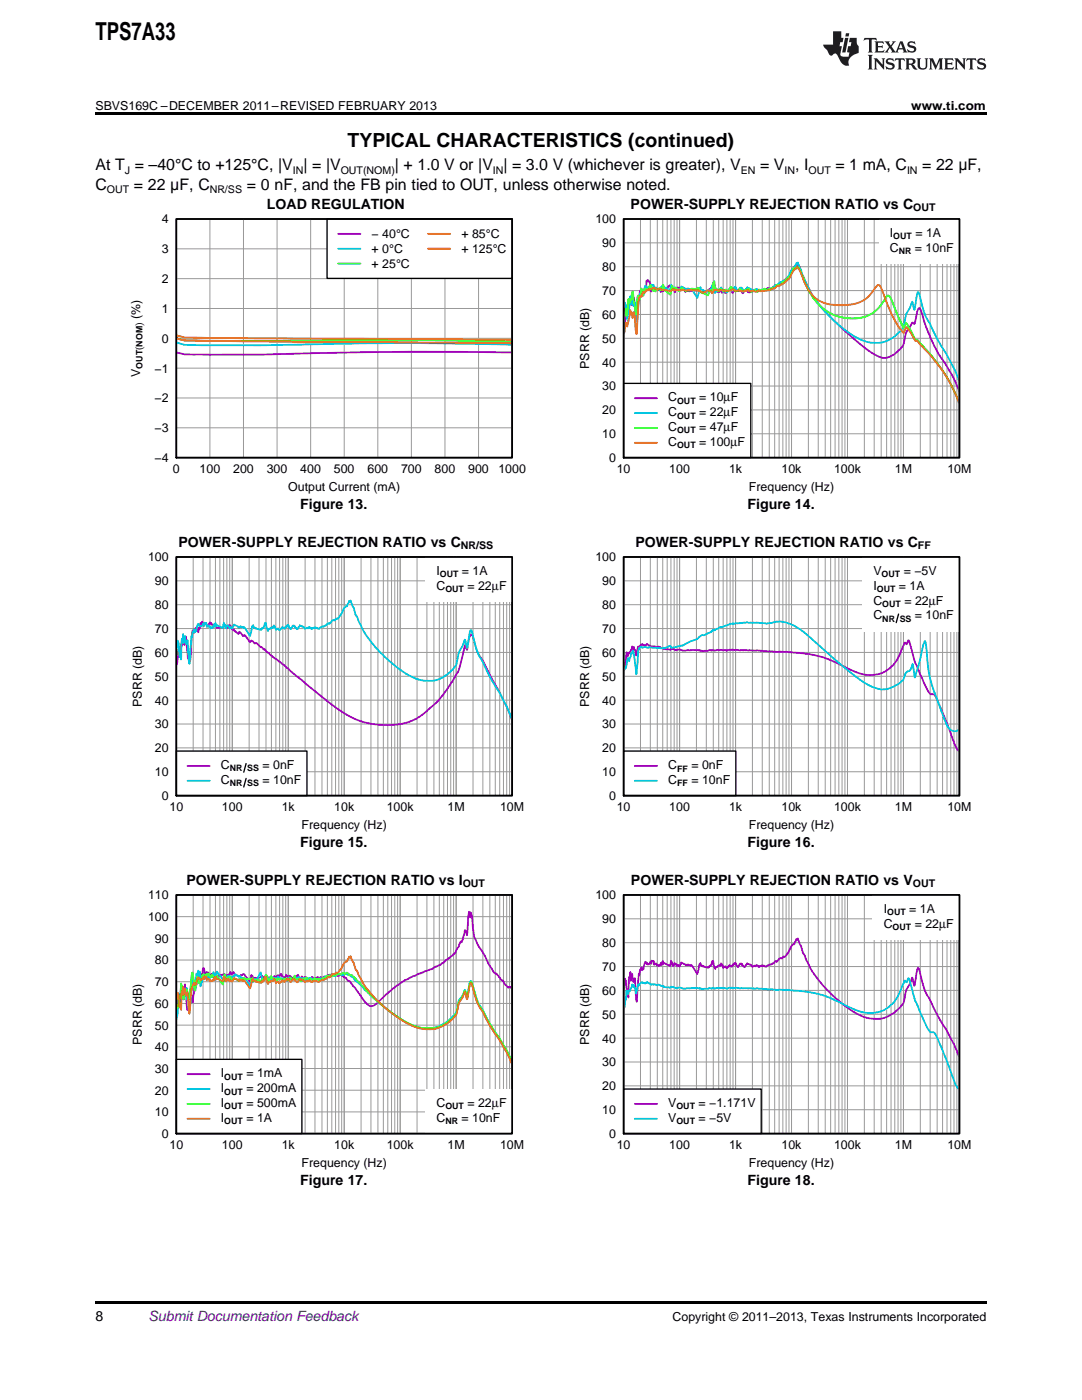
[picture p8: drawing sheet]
<svg xmlns="http://www.w3.org/2000/svg" width="216mm" height="279mm" viewBox="0 0 216 279" stroke-linecap="round" stroke-linejoin="round" font-family="sans-serif">
<path d="M19 259.7h177.8v.5h-177.8z" fill="#000"/>
<g fill="#fff">
<path d="M66.9 238.3h.3v.7h-.3z"/>
<path d="M156.1 238.3h.4v.7h-.4z"/>
</g>
<path d="M35.2 178.6h67v47.6h-67z" fill="none" stroke="#000" stroke-width=".26"/>
<g fill="none" stroke="#999" stroke-width=".2">
<path d="M35.2 178.6h67v47.6h-67zM38.5 178.6v47.6M40.5 178.6v47.6M41.9 178.6v47.6M43 178.6v47.6M43.9 178.6v47.6M44.6 178.6v47.6M45.3 178.6v47.6M45.8 178.6v47.6M46.4 178.6v47.6M49.7 178.6v47.6M51.7 178.6v47.6"/>
<path d="M53.1 178.6v47.6M54.2 178.6v47.6M55 178.6v47.6M55.8 178.6v47.6M56.4 178.6v47.6M57 178.6v47.6M57.5 178.6v47.6M60.9 178.6v47.6M62.8 178.6v47.6M64.2 178.6v47.6M65.3 178.6v47.6M66.2 178.6v47.6"/>
<path d="M67 178.6v47.6M67.6 178.6v47.6M68.2 178.6v47.6M68.7 178.6v47.6M72 178.6v47.6M74 178.6v47.6M75.4 178.6v47.6M76.5 178.6v47.6M77.4 178.6v47.6M78.1 178.6v47.6M78.8 178.6v47.6M79.3 178.6v47.6"/>
<path d="M79.9 178.6v47.6M83.2 178.6v47.6M85.2 178.6v47.6M86.6 178.6v47.6M87.7 178.6v47.6M88.5 178.6v47.6M89.3 178.6v47.6M89.9 178.6v47.6M90.5 178.6v47.6M91 178.6v47.6M94.4 178.6v47.6M96.4 178.6v47.6"/>
<path d="M97.7 178.6v47.6M98.8 178.6v47.6M99.7 178.6v47.6M100.5 178.6v47.6M101.1 178.6v47.6M101.7 178.6v47.6M35.2 195.9h67M35.2 191.6h67M35.2 187.3h67M35.2 182.9h67M35.2 217.6h67M35.2 213.2h67"/>
<path d="M35.2 208.9h67M35.2 204.6h67M35.2 200.3h67M35.2 221.9h67"/>
</g>
<path d="M102.2 196.6l-.2 .5-.4-.2-.2 .2-.6-.5-.4-.9-.1 .1-.4-.4a2.4 2.4 0 0 0-1.4-1.3l-3.5-6.3a4.5 4.5 0 0 1-.6-2.5l-.2-2.6-.2-.1-.1-.5-.1 1-.2-1.1-.4 4.6-.1-.5-.3-.5-.5 2-.2 .5-.2-.2-.6 1.3a3.1 3.1 0 0 1-1.4 1.7l-2 1.7-7.1 3-2.4 1.7-3.1 2.8a1.41 1.41 0 0 1-2.4-.1l-3-4.1-.4-.1-.4-.6-.5-.2-.4-.3a.44 .44 0 0 0-.7 0l-.6-.1-.2 .1a.45 .45 0 0 0-.3-.3 .45 .45 0 0 0-.5 .2l-.1-.1-.2 .2-.2-.1-.4 .4-.4-.1-.3 .4-.3-.3-.2 .2-.4-.2-.6 .5-.5-.6-.1 .3-.3 .1a.63 .63 0 0 1-.8-.2l-.2-.1-.2 .2-.2-.1-.3-.2-.4 .5-.4-.9-.6 .8-.4-.1-.1 .1-.5-.6-.3 .4-.4-.6-.3 .7-.6-.5-.1-.3-.4 .5-.1-.3-.1 .2-.1-.1a.42 .42 0 0 1-.7 .1l-.4 .6-.5-.4-.3 .4-.1-.4-.5 .4-.1-.3-.1 .5-.2-.6-.3-.3-.2 .3-.9 .3-.2-.2-.4 .4-.1-.8-.2 .1-.1-.2-.2 1.3-1.2-1.5h-.2l-.2 .3h-.2l-.1-.1-.3 .2-.7-.2-.1 .1-.3-.7-.4 .5-.2-.5-.4 .8-.2-.2v.2l-.1-.2-.5 .8v-1l-.2 .3-.2-.2-1.1 .4-.1-.4-.4 .8-.3-.7-.3-.3-.3 .5-.1-.1-.3-.6-.2 .2v-.3l-.1 .5-.1-.3-.1 .2-.3-1.1-.1 .3-.1-.4-.2 1.6-.1-.4-.1 .2-.2-.3-.2 .3-.1-.1-.5 2.1v-.4l-.1 .9-.2-.7-.3 3.6-.2-1.3-.2 1.3-.1-.3-.1 2-.1-.8-.3 .7-.2-.2-.4-5-.2 3-.2-.1-.2-1.8-.4 3.1h-.2l-.1 .3-.1-.4-.3 2.6" fill="none" stroke="#9400d3" stroke-width=".35"/>
<path d="M35.2 203.5l.3-1.5 .1-2.5v-.2h.1l.1-1 .3 2 .4-2.6 .1 1.4 .1-.8 .1 .7 .3-.5 .1-1.3 .1 2.2 .3 .6v1.1l.4-1.2 .4-4.4 .1-.2 .3 2.1 .4-3.1 .3 1.8 .1-2.4 .1 1 .1-.8 .2 3 .2-1.1 .1 .3v-1l.3-.4 .5 .6 .5-.3 .1 .2 .1-.3v.3l.4-.4 .3 .2 .1-1 .2 .6 .1-.2 .1 1.2 .3-1.7 1.2 1.7 .2-.3 .1 .4 .1-.2 .1 .1h.2l.2-.8 .1 .1 .1-.1 .2 .1h.2l.2 .4 .6-.7 .1 .1 .1-.3 .7 .5 .1-.1 .6 .4 .1-.1 .4 .2 1 1.4 .2-1.2 .3 .5 .4-.6 .2 .3 .1-.1 .9-1.5 .4 1.9 .1-.3 .2-.1 .2-.9 .2 .4 .2 .9 .2-.6 .1-.2 .2-.1 .3 .3 .2-.2 .4 .3 .1-.4 .4 .3 .3-.5 .3 .5 .4-.2 .1 .2 .2-.1 .4 .3 .3-.3v.2l.1-.2 .1 .2h.1l.1-.4 .1 .1 .1-.1 .2 .1 .1 .3 .9-.5 .2 .3 .1-.1h.2l.1-.2 .6 .3a.55 .55 0 0 1 .8 .3l.5-.2a.56 .56 0 0 1 .9 0l.1-.1 .4 .5 .4-.4 .2 .1 .1-.2 .2 .1 .2-.2 .1 .2 .4-.2a.49 .49 0 0 1 .4-.3 .49 .49 0 0 1 .5 .2l.4-.4v.1l.2-.2 .2 .1 .2-.1a.43 .43 0 0 0 .4 .2 .43 .43 0 0 0 .4-.3l.7-.1 .1 .1h.7a.41 .41 0 0 1 .7 0l.9 .4 .4 .6 1.4 1.2 .6 .8 4.1 3.6 3.1 2.3 2.1 1.1 2.1 .7 2.4-.1 1.9-.7 1.7-1.3a3.8 3.8 0 0 0 1.3-2.8l.1-.5 .7-1 .6-1.3 .4 1.5 .1-.1 .4-2.8 .2-.3 .3 .3 .2 1a12.6 12.6 0 0 0 2.2 5l1.3 2.6 1.9 2.9 2.4 4.3" fill="none" stroke="#00bfff" stroke-width=".35"/>
<path d="M35.2 201l.1-.2 .2 .3 .1-.7 .1 .3 .4-4.4 .5 3.1 .5-1.9 .1 .5 .1-.4 .3 2 .8-5.5 .4 3.3 .2 .3 .3-2.9 .4 1.4 .3-.3 .4-1.5 .4 .9 .2-.9 .2 .4 .1-.4 .1 .4 .2-.6 .4 .8 .1-.4h.3l.6 .8 .3-.7 1.1 1.8 .3-1.8 .2-.2 .3 1h.2l.3-.5 .3 .1 .2 .3h.8l.6 .3 .1-.3h.2l.1-.1 .3 .2 .4-.3 .2 .3 1-.2 .1 .1 .1-.1v.7l.2-.8 .4 .5 .1-.2 .2 .2 .1-.2 .9 .2 .1 .2 .2-.5 .1 .5 .3-.8 .3 .1 .1-.6 .3 .4 .2 1.1 .5-1.3 .2 .4 .1-.1 .1 .2 .1-.1 .2 .4 .1-.2 .2 .2 .1-.3 .1 .2 .2-.2 .1 .1 .4-.1v.2l.2-.1 .3 .5 .2-.5 .2-.2 .2 .5h.4l.3-.6 .2 .3 .4 .1 .4-.8 .3 .6 .4 .1 .3 .2v-.1l.3 .4 .4-.6h.2l.1 .2 .4-.4 .2 .5h.3a.37 .37 0 0 1 .5-.2 .37 .37 0 0 1 .3 .4l.4-.6 .1 .3 .3-.2 .2 .2 .1-.1 .1 .2 .3-.2v.2l1-.7 .6-.2 .5 .1h.3l.2-.2 .3 .1 .4-.4a1.21 1.21 0 0 0 1.3-.1l.3 .1 .4-.2 .5 .5a.47 .47 0 0 1 .7 .3l2.1 2 1.5 1.9 2.7 2.3 3.2 2.3 2.6 1.3 2 .5 2.4-.1 2.1-1 1.6-1.4a2.25 2.25 0 0 0 .6-1.7 5.5 5.5 0 0 1 1.1-2.4l.4-.9 .4 1.5 .7-3.3 .3 .3 .4 1.6a13.9 13.9 0 0 0 2.2 4.7l1.1 2.1 3 4.8 1.3 2.4" fill="none" stroke="#0f0" stroke-width=".35"/>
<path d="M35.2 201l.3-2.9 .1 .4 .2 2.4 .1 .2h.2v.4l.1-3.3 .1-.4 .2 .1v-1l.1 1.6 .3-1.2 .3 1.5v-.6l.1 .2 .1-.4 .4 4.3 .4-5.1 .1 .3 .2-1.1 .2 .1v-.4l.2 .5 .2-.3v.1l.4-1.3h.2v.3l.1-.2 .1 .3a.62 .62 0 0 0 .7-.5l.1 .4 .1-.6 .1 .2 .3-.1 .1 .7 .1-.2h.3l.1 .4 .1-.2 .4 .2 .1-.3 .2 .2 .1-.5 .1 .4 .2-.7 .1 .6 .2-.2 1.1 .5 .3-.9 .1 .5v-.3l.3 .8 .3-.6 .3 .2 .1 .3 .2-.2 .3 .3 .4-.7 .8 .4 .1 .1 .1-.1 .1 .1 .2-.2 .5 .3 .2-.2 1.2 1.7 .4-1.6 .2-.4 .3 .5 .1-.1 .1 .2 .1-.1 .9 .3 .1-.1 .1 .1 .1-.3h.3l.3-.9h.2l.4 1.5v-.3l.3-.1 .2-.2h.5l.1-.5 .3 .3 .2 .6 .1-.3h.3l.2 .3h.1l.5-.6 .1 .3 .1-.1 .3 .2 .3-.5 .1 .1 .1-.3 .2 .1v-.1l.2 .5 .3 .2 .4-.6h.3v.2l.1-.1 .4 .5 .6-.7 .1 .1 .7 .2a.42 .42 0 0 0 .3 .3 .42 .42 0 0 0 .4-.1l.1 .1 .3-.2h.1l.3 .3 .6-.3 .5 .1a.52 .52 0 0 0 .8-.1l1.1-.4 .4-.4 .3 .2 .3-.4a.44 .44 0 0 1 .7-.3 .46 .46 0 0 1 .6-.3l.8-1 .5-1 .3-.2a1.1 1.1 0 0 0 .6-1l.2 .2 .2-.3 .7 1.6a2.7 2.7 0 0 0 .7 1.7l1.2 2.3 2.5 3.1 1.9 1.7 1.8 1.4 2 1.4 1.3 .7 2.2 .6h2.5l.9-.3 1.3-.6 1.7-1.4a2.16 2.16 0 0 0 .6-1.7l.2-.9 .8-1.4 .5-1.1 .4 1.5 .1-.1 .6-3.1 .3 .4 .3 1.3a13.5 13.5 0 0 0 2.2 4.8l1.2 2.3 1.7 2.5 1.4 2.4 1.2 2.4" fill="none" stroke="#ee7600" stroke-width=".35"/>
<path d="M35.2 211.4h25v14.8h-25z" fill="#fff"/>
<path d="M35.2 211.4h25v14.8h-25z" fill="none" stroke="#000" stroke-width=".26"/>
<path d="M37.4 214.4h4.5" fill="none" stroke="#9400d3" stroke-width=".35"/>
<path d="M37.4 217.3h4.5" fill="none" stroke="#00bfff" stroke-width=".35"/>
<path d="M37.4 220.3h4.5" fill="none" stroke="#0f0" stroke-width=".35"/>
<path d="M37.4 223.3h4.5" fill="none" stroke="#ee7600" stroke-width=".35"/>
<path d="M84.9 217.3h17.3v8.9h-17.3z" fill="#fff"/>
<path d="M35.2 178.6h67v47.6h-67z" fill="none" stroke="#000" stroke-width=".35"/>
<path d="M124.4 178.6h67v47.6h-67z" fill="none" stroke="#000" stroke-width=".26"/>
<g fill="none" stroke="#999" stroke-width=".2">
<path d="M124.4 178.6h67v47.6h-67zM127.8 178.6v47.6M129.8 178.6v47.6M131.2 178.6v47.6M132.2 178.6v47.6M133.1 178.6v47.6M133.9 178.6v47.6M134.5 178.6v47.6M135.1 178.6v47.6M135.6 178.6v47.6M139 178.6v47.6M140.9 178.6v47.6"/>
<path d="M142.3 178.6v47.6M143.4 178.6v47.6M144.3 178.6v47.6M145 178.6v47.6M145.7 178.6v47.6M146.3 178.6v47.6M146.8 178.6v47.6M150.1 178.6v47.6M152.1 178.6v47.6M153.5 178.6v47.6M154.6 178.6v47.6M155.5 178.6v47.6"/>
<path d="M156.2 178.6v47.6M156.9 178.6v47.6M157.4 178.6v47.6M157.9 178.6v47.6M161.3 178.6v47.6M163.3 178.6v47.6M164.7 178.6v47.6M165.7 178.6v47.6M166.6 178.6v47.6M167.4 178.6v47.6M168 178.6v47.6M168.6 178.6v47.6"/>
<path d="M169.1 178.6v47.6M172.5 178.6v47.6M174.4 178.6v47.6M175.8 178.6v47.6M176.9 178.6v47.6M177.8 178.6v47.6M178.5 178.6v47.6M179.2 178.6v47.6M179.8 178.6v47.6M180.3 178.6v47.6M183.6 178.6v47.6M185.6 178.6v47.6"/>
<path d="M187 178.6v47.6M188.1 178.6v47.6M189 178.6v47.6M189.7 178.6v47.6M190.4 178.6v47.6M190.9 178.6v47.6M124.4 197.7h67M124.4 192.9h67M124.4 188.1h67M124.4 183.4h67M124.4 216.7h67M124.4 211.9h67"/>
<path d="M124.4 207.2h67M124.4 202.4h67M124.4 221.5h67"/>
</g>
<path d="M124.4 198.4l.3-3.1 .2 .4 .2 2.6 .1 .3 .1-.1 .1 .6 .1-3.7 .1-.4 .1 .1 .1-1.1 .1 1.7 .2-1.3 .3 1.6 .1-.6 .1 .2 .1-.4 .4 4.7 .4-5.6 .1 .3 .1-1.1h.2l.1-.4 .2 .5 .1-.3 .1 .1 .3-1.4h.2l.1 .3 .1-.2 .1 .4a.62 .62 0 0 0 .6-.6l.2 .5v-.7l.1 .1h.3l.1 .8 .2-.3h.2l.2 .4 .1-.2 .4 .3 .1-.3 .1 .2 .1-.6 .2 .4 .2-.7v.6l.2-.2 1.2 .6 .2-1 .1 .5 .1-.3 .2 .8 .3-.6 .4 .3v.3l.3-.2 .1 .2 .2 .1 .3-.8 .9 .4v.2l.2-.2 .1 .2 .2-.3 .5 .4 .2-.2 1.1 1.8 .4-1.8 .3-.4v.4l.2 .2 .1-.1 .1 .2 .1-.1 1 .3 .1-.2 .1 .2 .1-.4 .2 .1 .3-1h.2l.4 1.6 .1-.3 .3-.1 .1-.3 .5 .1 .2-.5 .2 .2 .2 .7 .2-.3 .2-.1 .2 .4h.2l.5-.6 .1 .3v-.2l.3 .2 .3-.5 .2 .1 .1-.3 .1 .1 .1-.1 .2 .6 .3 .2 .4-.7 .1 .1 .1-.1 .1 .3 .1-.2 .4 .6 .2-.1 .4-.7 .1 .2 .6 .2a.41 .41 0 0 0 .4 .3 .41 .41 0 0 0 .4-.2l.1 .2 .2-.3h.2l.3 .4 .5-.3 .1 .1 .2-.2 .2 .1a.5 .5 0 0 0 .8 0l1.2-.5 .2-.3 .4 .1 .2-.3a.75 .75 0 0 1 .9-.4 .45 .45 0 0 1 .6-.4l.8-1.1 .4-1.1 .4-.3h.2l.4-1 .2 .2 .1-.3 .7 1.7a3.1 3.1 0 0 0 .7 1.8l1.2 2.7 2.6 3.3 1.8 1.9 1.8 1.6 2 1.4 1.4 .8 2 .7 2.5 .1 1.1-.4 1.2-.6 1.7-1.7a2.47 2.47 0 0 0 .7-1.8 5.6 5.6 0 0 1 1-2.5l.4-1.2 .4 1.7 .1-.2 .7-3.4 .1 .1 .3 1a14.8 14.8 0 0 0 2.2 5.8l1.4 2.7 1.7 2.8 1.4 2.7 1.1 2.6" fill="none" stroke="#9400d3" stroke-width=".35"/>
<path d="M124.4 199.7l.1 1.5 .3-2.1 .1 .4 .2-1.9 .1 .8 .1-.5 .1 .1 .2-.3v.1l.1-.1 .4-1.3 .2 .6 .2-.4 .5 1.7 .4-1.8 .1 .2 .6-.7 .7 .3a.36 .36 0 0 1 .4-.3 .36 .36 0 0 1 .3 .3l.3 .2h1.9l.6 .4 .1-.1 .1 .2 1.3 .2 .1-.3 .5 .1 .5 .2 .6-.1 .7 .2 3-.1 .9 .2 1.6-.2 .9 .1 .5-.2 .4 .1 1.1-.1 .5 .2 .5-.2h.7l1.3 .2 .3-.2 7.1 .5 2-.1 4.2 .5 3.5 .8 6.8 3 2 .4 1.6-.2 1.1-.3 1.1-.7 .9-.7 1.2-2 1.1-2.6 .4 .3 .4-.8 .5 1.6a35.3 35.3 0 0 0 2.3 6.3l.3 .7a4.3 4.3 0 0 0 1.4 2.2h.2a1.22 1.22 0 0 1 1 1.2l3 7.5a4.5 4.5 0 0 0 1.4 2.6" fill="none" stroke="#00bfff" stroke-width=".35"/>
<path d="M124.4 217.3h27.5v8.9h-27.5z" fill="#fff"/>
<path d="M124.4 217.3h27.5v8.9h-27.5z" fill="none" stroke="#000" stroke-width=".26"/>
<path d="M126.7 220.3h4.4" fill="none" stroke="#9400d3" stroke-width=".35"/>
<path d="M126.7 223.3h4.4" fill="none" stroke="#00bfff" stroke-width=".35"/>
<path d="M174.1 178.6h17.3v8.9h-17.3z" fill="#fff"/>
<path d="M124.4 178.6h67v47.6h-67z" fill="none" stroke="#000" stroke-width=".35"/>
<g fill="#fff">
<path d="M66.9 170.9h.3v.7h-.3z"/>
<path d="M156.1 170.9h.4v.7h-.4z"/>
</g>
<path d="M35.2 111.2h67v47.6h-67z" fill="none" stroke="#000" stroke-width=".26"/>
<g fill="none" stroke="#999" stroke-width=".2">
<path d="M35.2 111.2h67v47.6h-67zM35.2 115.9h67M38.5 111.2v47.6M40.5 111.2v47.6M41.9 111.2v47.6M43 111.2v47.6M43.9 111.2v47.6M44.6 111.2v47.6M45.3 111.2v47.6M45.8 111.2v47.6M46.4 111.2v47.6M49.7 111.2v47.6"/>
<path d="M51.7 111.2v47.6M53.1 111.2v47.6M54.2 111.2v47.6M55 111.2v47.6M55.8 111.2v47.6M56.4 111.2v47.6M57 111.2v47.6M57.5 111.2v47.6M60.9 111.2v47.6M62.8 111.2v47.6M64.2 111.2v47.6M65.3 111.2v47.6"/>
<path d="M66.2 111.2v47.6M67 111.2v47.6M67.6 111.2v47.6M68.2 111.2v47.6M68.7 111.2v47.6M72 111.2v47.6M74 111.2v47.6M75.4 111.2v47.6M76.5 111.2v47.6M77.4 111.2v47.6M78.1 111.2v47.6M78.8 111.2v47.6"/>
<path d="M79.3 111.2v47.6M79.9 111.2v47.6M83.2 111.2v47.6M85.2 111.2v47.6M86.6 111.2v47.6M87.7 111.2v47.6M88.5 111.2v47.6M89.3 111.2v47.6M89.9 111.2v47.6M90.5 111.2v47.6M91 111.2v47.6M94.4 111.2v47.6"/>
<path d="M96.4 111.2v47.6M97.7 111.2v47.6M98.8 111.2v47.6M99.7 111.2v47.6M100.5 111.2v47.6M101.1 111.2v47.6M101.7 111.2v47.6M35.2 139.7h67M35.2 135h67M35.2 130.2h67M35.2 125.4h67M35.2 120.7h67"/>
<path d="M35.2 154h67M35.2 149.3h67M35.2 144.5h67"/>
</g>
<path d="M35.2 131.4l.1 1.2 .3-2.9v.8l.3-1.5 .1 1.3 .5-2.5 .1 .8 .1-.2 .1 .3 .3-1.7 .4 4.4 .1-.1 .1 1.1 .3-1.2 .4-5.3 .1-.1 .1 .1 .1 .4 .2-.8 .1-.1 .1 .1 .1-.3 .1 .3 .1-.3 .2 1 .4-1.9 .1 .4h.2v-.6l.4 .8 .1-.3 .3-.2 .2 .7 .6-.9 .1 .3 .1-.2 .2 .4 .2-.1 .2 .2 .1-.3 .2 .3 .1-.2 .2 .8 1.1-.3 .3-.6 .1 .5v-.2l.5 .6 .1-.3 .1 .1 .2-.5 .2 .3v-.2l.4 .8 .2 .1 .2-.1 .1 .4h.2l.5 .5 .2-.1v-.3l.8 .8 .4-.1 1 1.4 .2-.4 .3 .2a.44 .44 0 0 0 .3 .4 .44 .44 0 0 0 .4 0l.9 .8 .1-.1 .4 .3 .1 .2 .2-.1 .4 .6 .4 .2 .4 .5 2.7 1.9 5 4.3 5.6 4.5 3.5 2 1.8 .6 1.5 .4 2.7 .2 2.6-.1 2.1-.5 1.5-.7 1.6-1.1 2.6-2.3 1.9-2.3 1.5-2.3a8.8 8.8 0 0 0 1.6-4l.6-2.6v-.1l.4 1 .1-.8a2.75 2.75 0 0 1 .8-2.3l.3 .7a12.9 12.9 0 0 0 2.3 5.2l3 5.7 2.5 5.4" fill="none" stroke="#9400d3" stroke-width=".35"/>
<path d="M35.2 131l.3-3.1 .1 .4 .2 2.6 .1 .3 .2-.1v.5l.1-3.6 .1-.5 .2 .1v-1.1l.1 1.8 .3-1.4 .3 1.7v-.7l.1 .2 .1-.3 .4 4.7 .4-5.6 .1 .3 .2-1.2 .2 .1v-.5l.2 .6 .2-.3v.1l.4-1.5 .2 .1v.3l.1-.2 .1 .3a.62 .62 0 0 0 .7-.5l.1 .4 .1-.6 .1 .1 .3-.1 .1 .8 .1-.3h.3l.1 .5 .1-.2 .4 .2 .1-.3 .2 .2 .1-.5 .1 .3 .2-.7 .1 .6 .2-.2 1.1 .6 .3-1 .1 .5v-.2l.3 .8 .3-.6 .3 .2 .1 .3 .2-.2 .1 .2 .2 .1 .4-.8 .8 .4 .1 .2 .1-.1 .1 .1 .2-.2 .5 .3 .2-.2 1.2 1.8 .4-1.8 .2-.3 .1 .4 .2 .1 .1-.1 .1 .3 .1-.2 .9 .4 .1-.2 .1 .1 .1-.3h.3l.3-1h.2l.4 1.6v-.3h.3l.2-.3h.5l.1-.5 .3 .3 .2 .7 .1-.3 .3-.1 .2 .4h.1l.5-.7 .1 .3 .1-.1 .3 .2 .3-.5 .1 .1 .1-.4 .2 .2v-.1l.2 .5 .3 .2 .4-.7 .1 .2 .2-.2v.3l.1-.1 .4 .6 .2-.1 .4-.7 .1 .1 .7 .2a.41 .41 0 0 0 .3 .4 .41 .41 0 0 0 .4-.2l.1 .1 .3-.2h.1l.3 .3 .6-.3 .1 .1 .1-.1 .3 .1a.5 .5 0 0 0 .8-.1l1.1-.4 .3-.4 .4 .1 .1-.2a.75 .75 0 0 1 .9-.5 .45 .45 0 0 1 .6-.3l.8-1.1 .5-1.1 .4-.4 .1 .1 .4-1.1 .2 .2 .2-.3 .7 1.8a3.1 3.1 0 0 0 .7 1.8l1.2 2.6 2.5 3.4 1.9 1.9 1.8 1.5 1.9 1.4 1.4 .9 2.1 .7h2.4l1.1-.3 1.2-.7 1.8-1.6a2.47 2.47 0 0 0 .6-1.9 5.6 5.6 0 0 1 1-2.4l.5-1.3 .4 1.7 .1-.2 .6-3.4 .2 .2 .3 .9a14.8 14.8 0 0 0 2.2 5.8l1.3 2.8 1.7 2.7 1.4 2.8 1.2 2.6" fill="none" stroke="#00bfff" stroke-width=".35"/>
<path d="M35.2 149.9h26.1v8.9h-26.1z" fill="#fff"/>
<path d="M35.2 149.9h26.1v8.9h-26.1zM49.1 152.4l-.5 1.7M49.1 155.4l-.5 1.7" fill="none" stroke="#000" stroke-width=".26"/>
<path d="M37.4 152.9h4.5" fill="none" stroke="#9400d3" stroke-width=".35"/>
<path d="M37.4 155.8h4.5" fill="none" stroke="#00bfff" stroke-width=".35"/>
<path d="M84.9 111.2h17.3v8.8h-17.3z" fill="#fff"/>
<path d="M35.2 111.2h67v47.6h-67z" fill="none" stroke="#000" stroke-width=".35"/>
<path d="M124.4 111.2h67v47.6h-67z" fill="none" stroke="#000" stroke-width=".26"/>
<g fill="none" stroke="#999" stroke-width=".2">
<path d="M124.4 111.2h67v47.6h-67zM124.4 115.9h67M127.8 111.2v47.6M129.8 111.2v47.6M131.2 111.2v47.6M132.2 111.2v47.6M133.1 111.2v47.6M133.9 111.2v47.6M134.5 111.2v47.6M135.1 111.2v47.6M135.6 111.2v47.6M139 111.2v47.6"/>
<path d="M140.9 111.2v47.6M142.3 111.2v47.6M143.4 111.2v47.6M144.3 111.2v47.6M145 111.2v47.6M145.7 111.2v47.6M146.3 111.2v47.6M146.8 111.2v47.6M150.1 111.2v47.6M152.1 111.2v47.6M153.5 111.2v47.6M154.6 111.2v47.6"/>
<path d="M155.5 111.2v47.6M156.2 111.2v47.6M156.9 111.2v47.6M157.4 111.2v47.6M157.9 111.2v47.6M161.3 111.2v47.6M163.3 111.2v47.6M164.7 111.2v47.6M165.7 111.2v47.6M166.6 111.2v47.6M167.4 111.2v47.6M168 111.2v47.6"/>
<path d="M168.6 111.2v47.6M169.1 111.2v47.6M172.5 111.2v47.6M174.4 111.2v47.6M175.8 111.2v47.6M176.9 111.2v47.6M177.8 111.2v47.6M178.5 111.2v47.6M179.2 111.2v47.6M179.8 111.2v47.6M180.3 111.2v47.6M183.6 111.2v47.6"/>
<path d="M185.6 111.2v47.6M187 111.2v47.6M188.1 111.2v47.6M189 111.2v47.6M189.7 111.2v47.6M190.4 111.2v47.6M190.9 111.2v47.6M124.4 139.7h67M124.4 135h67M124.4 130.2h67M124.4 125.4h67M124.4 120.7h67"/>
<path d="M124.4 154h67M124.4 149.3h67M124.4 144.5h67"/>
</g>
<path d="M124.4 132.2l.1 1.6 .3-2.2 .1 .5 .2-1.9 .1 .8 .1-.5 .1 .1 .2-.4v.2l.1-.1 .4-1.3 .2 .5 .2-.4 .5 1.7 .4-1.8 .1 .3 .6-.7 .7 .2a.36 .36 0 0 1 .4-.3 .36 .36 0 0 1 .3 .3l.3 .2 1.9 .1 .6 .3 .1-.1 .1 .2 1.3 .2 .1-.2h.5l.5 .3 .6-.2 .7 .2 3-.1 .9 .2 1.6-.2 .9 .2 .5-.2 .4 .1 1.1-.1 .5 .2 .5-.2 .7-.1 1.3 .2 .3-.1 7.1 .4h2l4.2 .4 3.5 .9 6.8 3 2 .3 1.6-.1 1.1-.4 1.1-.6 .9-.8 1.2-1.9 1.1-2.6 .4 .3 .4-.8 .5 1.6a35.3 35.3 0 0 0 2.3 6.3l.3 .7a4.3 4.3 0 0 0 1.4 2.2h.2a1.22 1.22 0 0 1 1 1.1l3 7.6a4.5 4.5 0 0 0 1.4 2.6" fill="none" stroke="#9400d3" stroke-width=".35"/>
<path d="M124.4 133.7l.5-.4 .3-1.9 .1-.1 .3 .6 .4-1.6 .1 .2 .2-.6 .7 4.7 .4-4.9 .3-.5 .2-.1 .4 .2a.46 .46 0 0 1 .8 0l.6-.1 2.8 .2 1.2-.5a.63 .63 0 0 0 .9 .3l1.6-.3 1.6-.9 1.3-.5 .9-.8 .5 .1 1.3-.6 .5-.5 .1 .1 .3-.1 1-.6 .4 .1 1.6-.7 3.4-.3 .4 .1 1.5-.1 2 .3 1.9-.4 .9-.1 1.8 .5 2.1 1.2 9.4 8 2.3 1.8 1.9 1.2 1.8 .7 1.1 .2 1.4-.3 1.6-.7a3.2 3.2 0 0 0 1.6-2.3l.5-.3a.82 .82 0 0 0 .6-.9l.2-.6 .5 2.7 1.7-6.6 .3-.7 .4 2.6a23.2 23.2 0 0 0 1.3 7.2l2 5.4a3.8 3.8 0 0 0 1.7 2.7 1.25 1.25 0 0 0 1.4-.3" fill="none" stroke="#00bfff" stroke-width=".35"/>
<path d="M124.4 149.9h22.4v8.9h-22.4z" fill="#fff"/>
<path d="M124.4 149.9h22.4v8.9h-22.4z" fill="none" stroke="#000" stroke-width=".26"/>
<path d="M126.7 152.9h4.4" fill="none" stroke="#9400d3" stroke-width=".35"/>
<path d="M126.7 155.8h4.4" fill="none" stroke="#00bfff" stroke-width=".35"/>
<path d="M172 111.2h19.4v14.8h-19.4z" fill="#fff"/>
<path d="M179.3 122.5l-.5 1.8" fill="none" stroke="#000" stroke-width=".26"/>
<path d="M124.4 111.2h67v47.6h-67z" fill="none" stroke="#000" stroke-width=".35"/>
<g fill="#fff">
<path d="M66.9 103.4h.3v.7h-.3z"/>
<path d="M156.1 103.4h.4v.7h-.4z"/>
</g>
<path d="M35.2 43.7h67v47.6h-67z" fill="none" stroke="#000" stroke-width=".26"/>
<g fill="none" stroke="#999" stroke-width=".2">
<path d="M35.2 43.7h67v47.6h-67zM35.2 55.6h67M35.2 49.7h67M41.9 43.7v47.6M48.6 43.7v47.6M55.3 43.7v47.6M62 43.7v47.6M68.7 43.7v47.6M75.4 43.7v47.6M82.1 43.7v47.6M88.8 43.7v47.6M95.5 43.7v47.6"/>
<path d="M35.2 79.4h67M35.2 73.5h67M35.2 67.5h67M35.2 61.6h67M35.2 85.4h67"/>
</g>
<path d="M35.2 70.2l.1 .2 1.6 .3 15 .1a1001.6 1001.6 0 0 1 50.3-.5" fill="none" stroke="#9400d3" stroke-width=".35"/>
<path d="M35.2 68.2l.1 .2 1.6 .4 3.3 .1a741.3 741.3 0 0 0 31.8-.4h10.1l20.1 .3" fill="none" stroke="#00bfff" stroke-width=".35"/>
<path d="M35.2 67.3l.1 .2 1.6 .5h25.1a779.1 779.1 0 0 1 40.2 .2" fill="none" stroke="#0f0" stroke-width=".35"/>
<path d="M35.2 66.7l.1 .2 1.6 .5 65.3 .4" fill="none" stroke="#ee7600" stroke-width=".35"/>
<path d="M35.2 67.2l.1 .4 1.6 .3 3.3 .1 62 .5" fill="none" stroke="#f00" stroke-width=".35"/>
<path d="M65.3 43.7h36.9v11.9h-36.9z" fill="#fff"/>
<path d="M65.3 43.7h36.9v11.9h-36.9zM124.4 43.7h67v47.6h-67z" fill="none" stroke="#000" stroke-width=".26"/>
<path d="M67.5 46.7h4.4M140.4 58.3l-.4-.5-.4 .4-.2-.6-.3 .3-1.3 .1a.53 .53 0 0 1-.8-.2l-.2 .5-.6-1-.3 .3-.3 .1-.1-.3h-.4l-.3 .4-.1 .5-.5-.8-.2 .3-.3-.9-1.2 1.1-.7 .3-.1-.5-.5 .1-.4-.4-.8 .4v.3l-.2-.1-.1-1.7-.4-.5v.2l-.1-.2-.1 .3-.1-.2-.1 2.1-.2 .2-.1-.4-.1 .1-.1-.2-.2 .8-.2-.4-.2 .1-.1-.3v.3l-.6 5.9-.1-.1-.1-.5-.1-2.1-.3-2.1-.1 1.2-.2-.6-.1 .9-.1-1.1-.3 .7-.1-.4-.2 1.9-.1-.9-.1 .1-.1 .6-.1-.4-.1 1.7-.4 2.3-.1-.6M141.3 58h.2l.1-.3v.3l.3-.6 .3 .2 .1-1.2 .3 .6 .1 1.3 .1-.3 .2 .2 .2-.1v.2l.2-.3 .2 .2 .1-.3 .3 .6 .1-.4 .4-.2 .2 .6 .4-.4 .1 .1 .2-.4 .2 .1 .1-.3 .2 .2 .3 .7 .7-.8 .1 .3h.5a.71 .71 0 0 1 .7 .5l.5-.7 .2 .1a.53 .53 0 0 0 .4 .4 .53 .53 0 0 0 .5-.2l.2-.2 .4 .3a.4 .4 0 0 1 .6-.3 .5 .5 0 0 1 .7 .1l.2-.2 .4 .2 .2-.2 .2 .1 .1-.2h.2l.1-.2h.3l.1 .2 .7-.3 .1-.2 .1 .1 .2-.3 .5-.1 .8-.7 .6-.3a3.4 3.4 0 0 0 1.5-1.9l.4-.2 .1-.5 .3-.5 .2 .4 .2 .1 .2-.3 .2 .4 .5 1.5 1.6 3.4 1.8 2.5 1.8 2 2.2 2.2 3 2.7 2.9 2.3 2.1 1.2 1.2 .2 .7-.1 .9-.5 1.5-1.4a2.68 2.68 0 0 0 .8-2.1l.2-.8 1.2-2.1 .1-.1 .3 .4 .1-.1 .6-2.6 .2-.4 .2-.1 1.3 3.7 1.6 3.7 .8 1.5 2.7 4.3 1.5 3.4" fill="none" stroke="#9400d3" stroke-width=".35"/>
<path d="M67.5 49.6h4.4M124.4 63.5l.3-3.1 .2 .4 .2 2.6 .1 .3 .1-.1 .1 .6 .1-3.7 .1-.5 .1 .2 .1-1.1 .1 1.7 .2-1.3 .3 1.6 .1-.6 .1 .2 .1-.4 .4 4.7 .4-5.6 .1 .3 .1-1.1h.2l.1-.5 .2 .6 .1-.3 .1 .1 .3-1.4h.2l.1 .3 .1-.2 .1 .4a.62 .62 0 0 0 .6-.6l.2 .5v-.7l.1 .1h.3l.1 .8 .2-.3h.2l.2 .4 .1-.2 .4 .3 .1-.3 .1 .2 .1-.6 .2 .4 .2-.7v.6l.2-.2 1.2 .6 .2-1 .1 .5 .1-.3 .2 .8 .3-.6 .4 .3v.3l.3-.2 .1 .2 .2 .1 .3-.8 .9 .4v.2l.2-.2 .1 .2 .2-.3 .5 .4 .2-.2 1.1 1.8 .4-1.8 .3-.4v.4l.2 .2 .1-.1 .1 .2 .1-.1 1 .3 .1-.2 .1 .2 .1-.4 .2 .1 .3-1h.2l.4 1.6 .1-.3 .3-.1 .1-.3 .5 .1 .2-.5 .2 .2 .2 .7 .2-.3 .2-.1 .2 .4h.2l.5-.6 .1 .3v-.2l.3 .2 .3-.5 .2 .1 .1-.3 .1 .1 .1-.1 .2 .6 .3 .2 .4-.7 .1 .1 .1-.1 .1 .3 .1-.2 .4 .6 .2-.1 .4-.7 .1 .2 .6 .2a.41 .41 0 0 0 .4 .3 .41 .41 0 0 0 .4-.2l.1 .2 .2-.3h.2l.3 .4 .5-.3 .1 .1 .2-.2 .2 .1a.5 .5 0 0 0 .8 0l1.2-.5 .2-.3 .4 .1 .2-.3a.75 .75 0 0 1 .9-.5 .45 .45 0 0 1 .6-.3l.8-1.1 .4-1.1 .4-.3h.2l.4-1 .2 .1 .1-.2 .7 1.7a3.1 3.1 0 0 0 .7 1.8l1.2 2.7 2.6 3.3 1.8 1.9 1.8 1.6 2 1.4 1.4 .8 2 .7 2.5 .1 1.1-.4 1.2-.6 1.7-1.7a2.47 2.47 0 0 0 .7-1.8 5.6 5.6 0 0 1 1-2.5l.4-1.2 .4 1.6 .1-.1 .7-3.4 .1 .1 .3 1a14.8 14.8 0 0 0 2.2 5.8l1.4 2.7 1.7 2.8 1.4 2.7 1.1 2.6" fill="none" stroke="#00bfff" stroke-width=".35"/>
<path d="M67.5 52.6h4.4M124.4 61.8l.3-.2 .3 1.5 .4-3.4 .1 .9 .1-.9 .2 .7 .4-2.2 .7 4.6 .4-3.8 .3 .9 .4-2.3 .3 1.4 .3-1.4h.2l.1 .4 .1-.2h.3l.4-.9 .3 .8v-.2l.2 .5 .1-.4 .2 .5 .2-.3 .1 .4 .4-.5 .1 .1 .1-.2 .1 .2 .2-.4 .1 .5 .5-1.1 .2 1 1.2 1 .5-1.8 .1 .8 .1-.2 .1 .1 .1-.2h.4v.4l.1-.2 .3 .2 .1 .2 .1-.2 .1 .1 .2-.4 .1 .1 .1-.3 .7 .7 .4-.1h.4l.4-.4 1.1 .1 .1-.3 .6 .9 .3 .2 .1-.2 .2 .2 .9 .4 .4-1 .4 .3a2.72 2.72 0 0 1 .4-1.9v-.2l.2 1.4 .2 .3 .1-.2 .2 .5 .1-.1 .1 .2 .2-.5 .3-.2 .5 .6 .4-.3 .3 .4 .7-.9 .5 .4a.54 .54 0 0 0 1 .2l.1-.1a.43 .43 0 0 1 .7 .3v-.1l.2 .2 .2-.3 .4 .1 .5-.4a.56 .56 0 0 0 .3 .5 .56 .56 0 0 0 .7-.1 .32 .32 0 0 1 .3-.2 .32 .32 0 0 1 .3 .3l.1 .1h.2l.1-.4 .5 .2a.44 .44 0 0 0 .6-.4l.4 .1a.41 .41 0 0 0 .6 0l.3 .1 .2-.4a.76 .76 0 0 0 1-.6l.4 .1a.81 .81 0 0 0 .8-.5l.7-.7a2.64 2.64 0 0 0 1.3-1.9l.2-.4 .3 .3 .3-.5 .4 .4 .1-.1 1.9 4.6 .9 1.4 1.1 1.3 1.8 1.4 1 .6 1.2 .4 2.8 .4 1.6-.2 1.4-.4 .9-.5 1.1-1 1.5-2.1a.45 .45 0 0 1 .5-.4 .45 .45 0 0 1 .4 .3l1.7 4.2 1 1.9 .5-1 .6 1 1.2 2.3 .2 .2a.64 .64 0 0 1 .7 .5l2.5 2.8 2.4 3.3 1.5 2.6 1.5 3.3" fill="none" stroke="#0f0" stroke-width=".35"/>
<path d="M85.4 46.7h4.4M124.4 66.4l.1 .1 .1-.2 .2-1.9 .1 .7 .2-.7 .1 .8 .6-3.3 .3 .8v-.2l.1 1 .1-1.1h.2l.1 1 .1-.4 .1 2.7 .3 1 .4-7.2 .1 .1 .1-.5 .1 .2 .2-.4 .1 .3 .1-.9 .1 .2 .2-.3 .1 .2 .2-.4 .2 .1 .1-.3 .2 .1 .1-.1 .1 .1a.43 .43 0 0 1 .6-.3l.3-.2 .9 .4a.4 .4 0 0 1 .7 0l1.8 .3 .4-.4 1.1 .2 .1-.1a.46 .46 0 0 0 .8 0l.7 .2h.6l.2-.2 .4 .2 1.2-.1 .1 .2h.4l.4 .4 1.1-.6 .3 .3h.4l.1 .3 .4-.7v.1l.7-.1 .2 .2a1.32 1.32 0 0 1 1.3 .1l1.4-.2a.38 .38 0 0 1 .6 .1l.7-.1 1 .2a1.95 1.95 0 0 1 1.5 0l.2-.1a1.33 1.33 0 0 0 1.3 0l.4 .1 1.7-.2 1-.3 .5-.5 .5-.1 1.1-.7a4.3 4.3 0 0 0 1.6-2.1l.9-.9 .5 .6 1.3 3.2 1.2 1.9 1.4 1 1.8 .7 1.6 .2h1.7l1.6-.2 1.2-.3 1.6-.9 1.8-2.2a.52 .52 0 0 1 .6-.4 .52 .52 0 0 1 .4 .5l1.7 4.5 1.7 3.2 1.1 1.4 .5-1.2 .1 .1 .9 1.2 .9 1.5a.55 .55 0 0 1 .7 .5l2.4 2.4 2.3 3.1 1.7 2.8 1.6 3.6" fill="none" stroke="#ee7600" stroke-width=".35"/>
<path d="M85.4 49.6h4.4" fill="none" stroke="#f00" stroke-width=".35"/>
<path d="M35.2 43.7h67v47.6h-67z" fill="none" stroke="#000" stroke-width=".35"/>
<g fill="none" stroke="#999" stroke-width=".2">
<path d="M124.4 43.7h67v47.6h-67zM124.4 58h67M124.4 53.2h67M124.4 48.5h67M127.8 43.7v47.6M129.8 43.7v47.6M131.2 43.7v47.6M132.2 43.7v47.6M133.1 43.7v47.6M133.9 43.7v47.6M134.5 43.7v47.6M135.1 43.7v47.6"/>
<path d="M135.6 43.7v47.6M139 43.7v47.6M140.9 43.7v47.6M142.3 43.7v47.6M143.4 43.7v47.6M144.3 43.7v47.6M145 43.7v47.6M145.7 43.7v47.6M146.3 43.7v47.6M146.8 43.7v47.6M150.1 43.7v47.6M152.1 43.7v47.6"/>
<path d="M153.5 43.7v47.6M154.6 43.7v47.6M155.5 43.7v47.6M156.2 43.7v47.6M156.9 43.7v47.6M157.4 43.7v47.6M157.9 43.7v47.6M161.3 43.7v47.6M163.3 43.7v47.6M164.7 43.7v47.6M165.7 43.7v47.6M166.6 43.7v47.6"/>
<path d="M167.4 43.7v47.6M168 43.7v47.6M168.6 43.7v47.6M169.1 43.7v47.6M172.5 43.7v47.6M174.4 43.7v47.6M175.8 43.7v47.6M176.9 43.7v47.6M177.8 43.7v47.6M178.5 43.7v47.6M179.2 43.7v47.6M179.8 43.7v47.6"/>
<path d="M180.3 43.7v47.6M183.6 43.7v47.6M185.6 43.7v47.6M187 43.7v47.6M188.1 43.7v47.6M189 43.7v47.6M189.7 43.7v47.6M190.4 43.7v47.6M190.9 43.7v47.6M124.4 77h67M124.4 72.3h67M124.4 67.5h67"/>
<path d="M124.4 62.8h67M124.4 86.6h67M124.4 81.8h67"/>
</g>
<path d="M124.4 76.5h25.4v14.8h-25.4z" fill="#fff"/>
<path d="M124.4 76.5h25.4v14.8h-25.4z" fill="none" stroke="#000" stroke-width=".26"/>
<path d="M126.7 79.5h4.4" fill="none" stroke="#9400d3" stroke-width=".35"/>
<path d="M126.7 82.4h4.4" fill="none" stroke="#00bfff" stroke-width=".35"/>
<path d="M126.7 85.4h4.4" fill="none" stroke="#0f0" stroke-width=".35"/>
<path d="M126.7 88.4h4.4" fill="none" stroke="#ee7600" stroke-width=".35"/>
<path d="M175.3 43.7h16.1v8.9h-16.1z" fill="#fff"/>
<path d="M124.4 43.7h67v47.6h-67z" fill="none" stroke="#000" stroke-width=".35"/>
<path d="M19 22.5h177.8v.5h-177.8z" fill="#000"/>
<g fill="#231f20">
<path d="M172.5 7.6l-.1 .5 .4-.2h.6v.1v2.1l-.2 .4h.9l-.2-.4v-2.1l.1-.1h.5l.5 .2-.2-.5zM174.5 8.3l.2 .3v1.5l-.2 .4h1.8l.2-.6a1.04 1.04 0 0 1-1.3 .2v-.7h.6l.3 .2v-.6l-.3 .2h-.6v-.6l.8-.1 .4 .3-.2-.5zM176.5 8.3l.9 1.1-.9 1.1h.8l-.2-.2 .4-.7 .5 .7-.2 .2h1.5l-.2-.2 .2-.4h.9l.1 .4-.2 .2h1l-.3-.3-.7-1.9h-.5l-.9 2-.8-1 .9-1h-.8l.1 .3-.4 .5-.3-.6 .1-.2zM179.7 8.6l.4 1h-.7zM181.3 8.4a.63 .63 0 0 0-.2 .7 .63 .63 0 0 0 .6 .4l.6 .2 .1 .2a.75 .75 0 0 1-.7 .4 .75 .75 0 0 1-.6-.5l.1 .7 .1-.1a1.11 1.11 0 0 0 1.5-.6 1.13 1.13 0 0 0-1.2-.8l-.1-.4a1.04 1.04 0 0 1 1.2 .2l-.2-.5-.2 .1-.4-.2zM173.2 10.9l.2 .4v2.2l-.2 .4h1l-.3-.4v-2.2l.3-.4zM174.3 11.6l.3 .4v1.5l-.3 .4h.8l-.2-.4v-1.3l1.5 1.7v-1.9l.2-.4h-.7l.2 .4v.9l-1.1-1.3zM177 11.8a.62 .62 0 0 0-.2 .7 .62 .62 0 0 0 .6 .4l.6 .1 .1 .3a.76 .76 0 0 1-.7 .3 .76 .76 0 0 1-.7-.4l.2 .7 .1-.1a1.11 1.11 0 0 0 1.5-.6 1.13 1.13 0 0 0-1.2-.8l-.1-.4a1.04 1.04 0 0 1 1.2 .2l-.2-.6-.2 .1-.5-.1zM178.7 11.6l-.2 .6a.61 .61 0 0 1 .8-.3v1.6l-.2 .4h.9l-.2-.4v-1.6a.63 .63 0 0 1 .7 .3l-.1-.6zM180.6 11.6l.3 .4v1.5l-.3 .4h1l-.2-.2-.1-.8 .6 .2a.76 .76 0 0 0 1.2 .7l-1-1a.58 .58 0 0 0 .6-.5 .58 .58 0 0 0-.5-.6zM181.4 11.9h.1a.45 .45 0 0 1 .5 .1 .45 .45 0 0 1 .1 .5l-.8 .2zM182.9 11.6l.2 .2a2.17 2.17 0 0 0 .3 1.9 .99 .99 0 0 0 1.6-.6v-1.1l.2-.4h-.7l.2 .2a1.92 1.92 0 0 1-.2 1.8 .6 .6 0 0 1-.9-.5v-1.1l.2-.4zM185.4 11.6l.2 .4v1.5l-.2 .4h.7l-.2-.4v-1.4l.8 1.8 .8-1.8v1.4l-.2 .4h.9l-.2-.4v-1.5l.2-.4h-.8l-.6 1.5-.6-1.5zM188.4 11.6l.2 .4v1.5l-.2 .4h1.8l.1-.6a1.04 1.04 0 0 1-1.2 .1v-.6h.5l.4 .2v-.6l-.4 .2h-.5v-.7h.8l.3 .3-.1-.6zM190.5 11.6l.2 .4v1.5l-.2 .4h.7l-.2-.4v-1.3l1.5 1.7v-1.9l.2-.4h-.7l.2 .4v.9l-1.1-1.3zM192.9 11.6l-.1 .6a.61 .61 0 0 1 .7-.3l.1 1.6-.3 .4h1l-.3-.4 .1-1.6a.63 .63 0 0 1 .7 .3l-.1-.6zM195.2 11.8a.62 .62 0 0 0-.2 .7 .62 .62 0 0 0 .6 .4l.6 .1 .1 .3a.76 .76 0 0 1-.7 .3 .76 .76 0 0 1-.6-.4l.1 .7 .1-.1a1.11 1.11 0 0 0 1.6-.6 1.13 1.13 0 0 0-1.3-.8l-.1-.4a1.04 1.04 0 0 1 1.2 .2l-.1-.6-.2 .1-.5-.1z"/>
<path d="M166.2 6.3v2.6h-1.9v.4l.8 .9a.91 .91 0 0 0 1 .8 .56 .56 0 0 1 .5-.3 .56 .56 0 0 1 .5 .3l.4 .8a1.53 1.53 0 0 0 1.9 1.2 1.54 1.54 0 0 1 1-2.1l.9-.3v-1.4a1.52 1.52 0 0 1-.4-1.6h-1.3l-.2 .8h.5l-.2 .8h-.5l-.1 1v.2l.4 .1-.2 .8a1.93 1.93 0 0 1-1.6-.3l.3-1.8h-.5l.2-.8h.4l.2-.8h-.4v-1.3zM168.6 7.6l-.6 2.9h.7l.6-2.9zM168.8 6.6l-.1 .7h.6l.2-.7z"/>
</g>
<text font-size="4.9" x="19" y="7.9">TPS7A33</text>
<text font-size="3.9" x="69.4" y="29.3">TYPICAL CHARACTERISTICS (continued)</text>
<g font-size="3.2">
<text x="19" y="34">At T = –40°C to +125°C, |V | = |V</text>
<text x="78.8" y="34">| + 1.0 V or |V | = 3.0 V (whichever is greater), V</text>
<text x="151.7" y="34">= V , I</text>
<text x="166.7" y="34">= 1 mA, C</text>
<text x="184" y="34">= 22 μF,</text>
<text x="19" y="37.9">C</text>
<text x="26.7" y="37.9">= 22 μF, C</text>
<text x="49.2" y="37.9">= 0 nF, and the FB pin tied to OUT, unless otherwise noted.</text>
</g>
<g font-size="2.8">
<text x="53.3" y="41.6">LOAD REGULATION</text>
<text x="125.8" y="41.6">POWER-SUPPLY REJECTION RATIO vs C</text>
<text x="59.9" y="101.7">Figure 13.</text>
<text x="149.2" y="101.7">Figure 14.</text>
<text x="35.6" y="109.1">POWER-SUPPLY REJECTION RATIO vs C</text>
<text x="126.8" y="109.1">POWER-SUPPLY REJECTION RATIO vs C</text>
<text x="59.9" y="169.1">Figure 15.</text>
<text x="149.2" y="169.1">Figure 16.</text>
<text x="37.2" y="176.5">POWER-SUPPLY REJECTION RATIO vs I</text>
<text x="125.9" y="176.5">POWER-SUPPLY REJECTION RATIO vs V</text>
<text x="59.9" y="236.6">Figure 17.</text>
<text x="149.2" y="236.6">Figure 18.</text>
<text x="19" y="263.6">8</text>
</g>
<text font-size="2.8" fill="#0000c8" x="29.6" y="263.6">Submit Documentation Feedback</text>
<g font-size="2.5">
<text x="19" y="21.9">SBVS169C –DECEMBER 2011–REVISED FEBRUARY 2013</text>
<text x="181.8" y="21.9">www.ti.com</text>
<text x="32.3" y="44.6">4</text>
<text x="74.2" y="47.6">− 40°C</text>
<text x="92.1" y="47.6">+ 85°C</text>
<text x="118.8" y="44.6">100</text>
<text x="177.6" y="47.3">I</text>
<text x="182.7" y="47.3">= 1A</text>
<text x="32.3" y="50.5">3</text>
<text x="74.2" y="50.5">+ 0°C</text>
<text x="74.2" y="53.5">+ 25°C</text>
<text x="92.1" y="50.5">+ 125°C</text>
<text x="120.2" y="49.4">90</text>
<text x="177.6" y="50.3">C</text>
<text x="182.6" y="50.3">= 10nF</text>
<text x="32.3" y="56.5">2</text>
<text x="120.2" y="58.9">70</text>
<text x="120.2" y="54.1">80</text>
<text x="28" y="63.6" transform="rotate(-90 28 63.6)">(%)</text>
<text x="32.3" y="62.5">1</text>
<text x="120.2" y="63.6">60</text>
<text x="32.3" y="68.4">0</text>
<text x="120.2" y="68.4">50</text>
<text x="28" y="75.2" transform="rotate(-90 28 75.2)">V</text>
<text x="30.8" y="74.4">−1</text>
<text x="117.6" y="73.6" transform="rotate(-90 117.6 73.6)">PSRR (dB)</text>
<text x="120.2" y="77.9">30</text>
<text x="120.2" y="73.2">40</text>
<text x="30.8" y="80.3">−2</text>
<text x="120.2" y="82.7">20</text>
<text x="133.3" y="80.1">C</text>
<text x="133.3" y="83.1">C</text>
<text x="139.5" y="80.1">= 10</text>
<text x="139.5" y="83.1">= 22</text>
<text x="144.4" y="80.1">µ</text>
<text x="144.4" y="83.1">µ</text>
<text x="145.8" y="80.1">F</text>
<text x="145.8" y="83.1">F</text>
<text x="30.8" y="86.3">−3</text>
<text x="120.2" y="87.5">10</text>
<text x="133.3" y="86">C</text>
<text x="133.3" y="89">C</text>
<text x="139.5" y="86">= 47</text>
<text x="139.5" y="89">= 100</text>
<text x="144.4" y="86">µ</text>
<text x="145.8" y="89">µ</text>
<text x="145.8" y="86">F</text>
<text x="147.2" y="89">F</text>
<text x="30.8" y="92.2">−4</text>
<text x="34.5" y="94.4">0</text>
<text x="39.8" y="94.4">100</text>
<text x="46.5" y="94.4">200</text>
<text x="53.2" y="94.4">300</text>
<text x="59.9" y="94.4">400</text>
<text x="66.6" y="94.4">500</text>
<text x="73.3" y="94.4">600</text>
<text x="80" y="94.4">700</text>
<text x="86.7" y="94.4">800</text>
<text x="93.4" y="94.4">900</text>
<text x="99.4" y="94.4">1000</text>
<text x="121.5" y="92.2">0</text>
<text x="123.1" y="94.4">10</text>
<text x="133.5" y="94.4">100</text>
<text x="145.5" y="94.4">1k</text>
<text x="155.9" y="94.4">10k</text>
<text x="166.4" y="94.4">100k</text>
<text x="178.6" y="94.4">1M</text>
<text x="189" y="94.4">10M</text>
<text x="57.5" y="97.9">Output Current (mA)</text>
<text x="149.4" y="97.9">Frequency (Hz)</text>
<text x="29.5" y="112">100</text>
<text x="118.8" y="112">100</text>
<text x="30.9" y="116.8">90</text>
<text x="87.1" y="114.8">I</text>
<text x="87.1" y="117.7">C</text>
<text x="92.2" y="114.8">= 1A</text>
<text x="93.3" y="117.7">= 22</text>
<text x="98.1" y="117.7">µF</text>
<text x="120.2" y="116.8">90</text>
<text x="174.3" y="114.8">V</text>
<text x="174.3" y="117.7">I</text>
<text x="179.4" y="117.7">= 1A</text>
<text x="180.3" y="114.8">= −5V</text>
<text x="30.9" y="121.6">80</text>
<text x="120.2" y="121.6">80</text>
<text x="174.3" y="123.6">C</text>
<text x="174.3" y="120.7">C</text>
<text x="180.5" y="120.7">= 22µF</text>
<text x="182.6" y="123.6">= 10nF</text>
<text x="30.9" y="131.1">60</text>
<text x="30.9" y="126.3">70</text>
<text x="120.2" y="131.1">60</text>
<text x="120.2" y="126.3">70</text>
<text x="30.9" y="135.9">50</text>
<text x="120.2" y="135.9">50</text>
<text x="28.3" y="141.1" transform="rotate(-90 28.3 141.1)">PSRR (dB)</text>
<text x="30.9" y="140.6">40</text>
<text x="117.6" y="141.1" transform="rotate(-90 117.6 141.1)">PSRR (dB)</text>
<text x="120.2" y="140.6">40</text>
<text x="30.9" y="145.4">30</text>
<text x="120.2" y="145.4">30</text>
<text x="30.9" y="154.9">10</text>
<text x="30.9" y="150.1">20</text>
<text x="44.1" y="153.4">C</text>
<text x="52.4" y="153.4">= 0nF</text>
<text x="120.2" y="154.9">10</text>
<text x="120.2" y="150.1">20</text>
<text x="133.3" y="153.5">C</text>
<text x="138" y="153.5">= 0nF</text>
<text x="32.3" y="159.7">0</text>
<text x="33.8" y="161.8">10</text>
<text x="44.1" y="156.4">C</text>
<text x="44.3" y="161.8">100</text>
<text x="52.4" y="156.4">= 10nF</text>
<text x="56.2" y="161.8">1k</text>
<text x="66.7" y="161.8">10k</text>
<text x="77.2" y="161.8">100k</text>
<text x="89.3" y="161.8">1M</text>
<text x="99.8" y="161.8">10M</text>
<text x="121.5" y="159.7">0</text>
<text x="123.1" y="161.8">10</text>
<text x="133.3" y="156.5">C</text>
<text x="133.5" y="161.8">100</text>
<text x="138" y="156.5">= 10nF</text>
<text x="145.5" y="161.8">1k</text>
<text x="155.9" y="161.8">10k</text>
<text x="166.4" y="161.8">100k</text>
<text x="178.6" y="161.8">1M</text>
<text x="189" y="161.8">10M</text>
<text x="60.2" y="165.4">Frequency (Hz)</text>
<text x="149.4" y="165.4">Frequency (Hz)</text>
<text x="29.5" y="179.5">110</text>
<text x="118.8" y="179.5">100</text>
<text x="29.5" y="183.8">100</text>
<text x="120.2" y="184.3">90</text>
<text x="176.3" y="182.2">I</text>
<text x="176.3" y="185.2">C</text>
<text x="181.4" y="182.2">= 1A</text>
<text x="182.5" y="185.2">= 22</text>
<text x="187.4" y="185.2">µF</text>
<text x="30.9" y="188.2">90</text>
<text x="120.2" y="189">80</text>
<text x="30.9" y="196.8">70</text>
<text x="30.9" y="192.5">80</text>
<text x="120.2" y="193.8">70</text>
<text x="30.9" y="201.1">60</text>
<text x="120.2" y="203.3">50</text>
<text x="120.2" y="198.5">60</text>
<text x="28.3" y="208.5" transform="rotate(-90 28.3 208.5)">PSRR (dB)</text>
<text x="30.9" y="209.8">40</text>
<text x="30.9" y="205.5">50</text>
<text x="117.6" y="208.5" transform="rotate(-90 117.6 208.5)">PSRR (dB)</text>
<text x="120.2" y="208.1">40</text>
<text x="30.9" y="214.1">30</text>
<text x="44.1" y="215">I</text>
<text x="49.2" y="215">= 1mA</text>
<text x="120.2" y="212.8">30</text>
<text x="30.9" y="218.5">20</text>
<text x="44.1" y="218">I</text>
<text x="44.1" y="221">I</text>
<text x="49.2" y="218">= 200mA</text>
<text x="49.2" y="221">= 500mA</text>
<text x="87.1" y="220.9">C</text>
<text x="93.3" y="220.9">= 22</text>
<text x="98.1" y="220.9">µF</text>
<text x="120.2" y="217.6">20</text>
<text x="133.3" y="221">V</text>
<text x="139.4" y="221">= −1.171V</text>
<text x="30.9" y="222.8">10</text>
<text x="32.3" y="227.1">0</text>
<text x="44.1" y="223.9">I</text>
<text x="49.2" y="223.9">= 1A</text>
<text x="87.1" y="224">C</text>
<text x="92.1" y="224">= 10nF</text>
<text x="120.2" y="222.4">10</text>
<text x="121.5" y="227.1">0</text>
<text x="133.3" y="223.9">V</text>
<text x="139.4" y="223.9">= −5V</text>
<text x="33.8" y="229.3">10</text>
<text x="44.3" y="229.3">100</text>
<text x="56.2" y="229.3">1k</text>
<text x="60.2" y="232.8">Frequency (Hz)</text>
<text x="66.7" y="229.3">10k</text>
<text x="77.2" y="229.3">100k</text>
<text x="89.3" y="229.3">1M</text>
<text x="99.8" y="229.3">10M</text>
<text x="123.1" y="229.3">10</text>
<text x="133.5" y="229.3">100</text>
<text x="145.5" y="229.3">1k</text>
<text x="149.4" y="232.8">Frequency (Hz)</text>
<text x="155.9" y="229.3">10k</text>
<text x="166.4" y="229.3">100k</text>
<text x="178.6" y="229.3">1M</text>
<text x="189" y="229.3">10M</text>
<text x="134.2" y="263.6">Copyright © 2011–2013, Texas Instruments Incorporated</text>
</g>
<g font-size="2.1">
<text x="24.9" y="34.6">J</text>
<text x="58.4" y="34.6">IN</text>
<text x="68" y="34.6">OUT(NOM)</text>
<text x="98.3" y="34.6">IN</text>
<text x="147.8" y="34.6">EN</text>
<text x="156.5" y="34.6">IN</text>
<text x="161.3" y="34.6">OUT</text>
<text x="181" y="34.6">IN</text>
<text x="21.3" y="38.5">OUT</text>
<text x="41.8" y="38.5">NR/SS</text>
<text x="182.2" y="42.2">OUT</text>
<text x="28.4" y="65" transform="rotate(-90 28.4 65)">)</text>
<text x="28.4" y="69.9" transform="rotate(-90 28.4 69.9)">(</text>
<text x="92" y="109.6">NR/SS</text>
<text x="183.2" y="109.6">FF</text>
<text x="92.3" y="177.1">OUT</text>
<text x="182.1" y="177.1">OUT</text>
</g>
<g font-size="1.8">
<text x="178.2" y="47.8">OUT</text>
<text x="179.3" y="50.8">NR</text>
<text x="28.4" y="73.6" transform="rotate(-90 28.4 73.6)">OUT NOM</text>
<text x="135.1" y="83.5">OUT</text>
<text x="135.1" y="80.6">OUT</text>
<text x="135.1" y="89.5">OUT</text>
<text x="135.1" y="86.5">OUT</text>
<text x="87.8" y="115.2">OUT</text>
<text x="88.9" y="118.2">OUT</text>
<text x="175" y="118.2">OUT</text>
<text x="175.9" y="115.2">OUT</text>
<text x="176.1" y="121.1">OUT</text>
<text x="176.1" y="124">NR</text>
<text x="179.5" y="124">SS</text>
<text x="45.9" y="153.9">NR SS</text>
<text x="135.1" y="154">FF</text>
<text x="45.9" y="156.8">NR SS</text>
<text x="135.1" y="157">FF</text>
<text x="177" y="182.7">OUT</text>
<text x="178.1" y="185.6">OUT</text>
<text x="44.8" y="215.5">OUT</text>
<text x="44.8" y="218.4">OUT</text>
<text x="44.8" y="221.4">OUT</text>
<text x="88.9" y="221.4">OUT</text>
<text x="135" y="221.4">OUT</text>
<text x="44.8" y="224.4">OUT</text>
<text x="88.9" y="224.4">NR</text>
<text x="135" y="224.4">OUT</text>
</g>
</svg>
